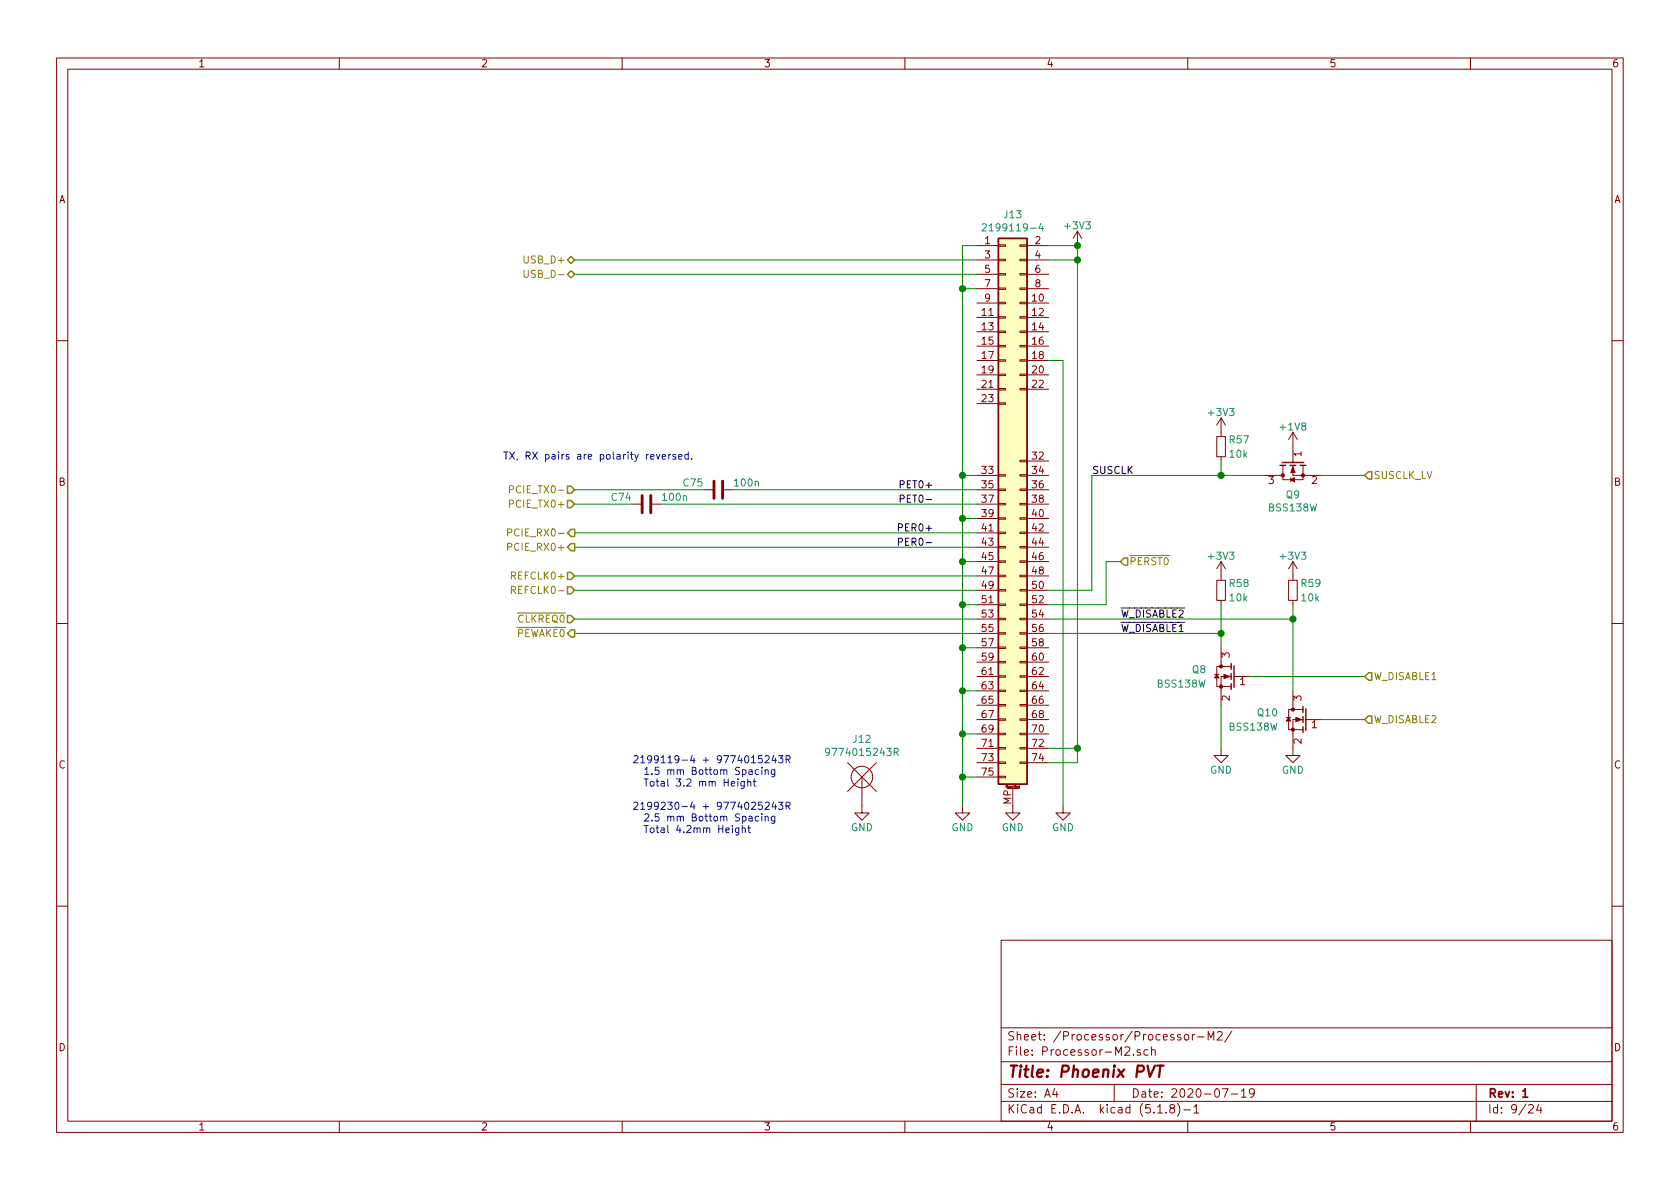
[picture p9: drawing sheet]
<svg xmlns="http://www.w3.org/2000/svg" width="297mm" height="210mm" viewBox="0 0 297 210" stroke-linecap="round" stroke-linejoin="round" font-family="sans-serif">
<g fill="none" stroke="#840000" stroke-width=".18">
<path d="M10 10.3h277v189.9h-277zM12 12.2h273v186.1h-273zM60 10.3v1.9M110 10.3v1.9M160 10.3v1.9M210 10.3v1.9M260 10.3v1.9M172.7 43.4h3.8M172.7 53.6h3.8M172.7 56.1h3.8M172.7 58.7h3.8M172.7 46h3.8"/>
<path d="M172.7 48.5h3.8M172.7 51h3.8M176.5 58.5h1.3v.3h-1.3zM176.5 56h1.3v.3h-1.3zM176.5 53.5h1.3v.2h-1.3zM176.5 50.9h1.3v.3h-1.3zM176.5 48.4h1.3v.2h-1.3zM176.5 45.8h1.3v.3h-1.3zM176.5 43.3h1.3v.3h-1.3zM180.3 58.5h1.3v.3h-1.3zM180.3 56h1.3v.3h-1.3zM180.3 53.5h1.3v.2h-1.3z"/>
<path d="M180.3 50.9h1.3v.3h-1.3zM180.3 48.4h1.3v.2h-1.3zM180.3 45.8h1.3v.3h-1.3zM180.3 43.3h1.3v.3h-1.3zM181.6 43.4h3.8M181.6 53.6h3.8M181.6 56.1h3.8M181.6 58.7h3.8M181.6 46h3.8M181.6 48.5h3.8M181.6 51h3.8M190.5 40.9l-.8 1.3"/>
<path d="M190.5 40.9v2.5M190.5 40.9l.8 1.3M10 60.2h2M172.7 61.2h3.8M172.7 63.7h3.8M172.7 66.3h3.8M172.7 68.8h3.8M172.7 71.4h3.8M176.5 71.2h1.3v.3h-1.3zM176.5 68.7h1.3v.3h-1.3zM176.5 66.2h1.3v.2h-1.3zM176.5 63.6h1.3v.3h-1.3z"/>
<path d="M176.5 61.1h1.3v.2h-1.3zM180.3 68.7h1.3v.3h-1.3zM180.3 66.2h1.3v.2h-1.3zM180.3 63.6h1.3v.3h-1.3zM180.3 61.1h1.3v.2h-1.3zM181.6 61.2h3.8M181.6 63.7h3.8M181.6 66.3h3.8M181.6 68.8h3.8M215.1 77.2h1.6v3.6h-1.6zM215.9 73.9v3.3M215.9 73.9l-.8 1.3"/>
<path d="M215.9 73.9l.8 1.3M228.6 76.4v5.4M228.6 76.4l-.8 1.3M228.6 76.4l.8 1.3M285 60.2h2M111.8 89.1h1.7M115.1 89.1h1.7M124.5 86.6h1.7M127.8 86.6h1.7M172.7 84.1h3.8M172.7 86.6h3.8M172.7 89.1h3.8"/>
<path d="M172.7 91.7h3.8M172.7 94.2h3.8M172.7 96.8h3.8M172.7 99.3h3.8M176.5 99.2h1.3v.2h-1.3zM176.5 96.6h1.3v.3h-1.3zM176.5 94.1h1.3v.3h-1.3zM176.5 91.6h1.3v.2h-1.3zM176.5 89h1.3v.3h-1.3zM176.5 86.5h1.3v.2h-1.3zM176.5 83.9h1.3v.3h-1.3zM180.3 99.2h1.3v.2h-1.3z"/>
<path d="M180.3 96.6h1.3v.3h-1.3zM180.3 94.1h1.3v.3h-1.3zM180.3 91.6h1.3v.2h-1.3zM180.3 89h1.3v.3h-1.3zM180.3 86.5h1.3v.2h-1.3zM180.3 83.9h1.3v.3h-1.3zM180.3 81.4h1.3v.3h-1.3zM181.6 81.5h3.8M181.6 84.1h3.8M181.6 86.6h3.8M181.6 89.1h3.8M181.6 91.7h3.8"/>
<path d="M181.6 94.2h3.8M181.6 96.8h3.8M181.6 99.3h3.8M215.9 80.8v.7M215.9 99.3v3.3M215.9 99.3l-.8 1.3M215.9 99.3l.8 1.3M223.5 84.1h3.3M226.8 82.3v1.8M228.2 84.4v.8M228.6 82.3v1.8h5.1M228.6 99.3l-.8 1.3"/>
<path d="M228.6 99.3v3.3M228.6 99.3l.8 1.3M230.4 82.3v2.5h-3.6v-.7M10 110.3h2M172.7 119.6h3.8M172.7 101.8h3.8M172.7 104.4h3.8M172.7 106.9h3.8M172.7 109.5h3.8M172.7 112h3.8M172.7 114.5h3.8M172.7 117.1h3.8"/>
<path d="M176.5 119.5h1.3v.3h-1.3zM176.5 117h1.3v.2h-1.3zM176.5 114.4h1.3v.3h-1.3zM176.5 111.9h1.3v.2h-1.3zM176.5 109.3h1.3v.3h-1.3zM176.5 106.8h1.3v.3h-1.3zM176.5 104.3h1.3v.2h-1.3zM176.5 101.7h1.3v.3h-1.3zM180.3 119.5h1.3v.3h-1.3zM180.3 117h1.3v.2h-1.3zM180.3 114.4h1.3v.3h-1.3zM180.3 111.9h1.3v.2h-1.3z"/>
<path d="M180.3 109.3h1.3v.3h-1.3zM180.3 106.8h1.3v.3h-1.3zM180.3 104.3h1.3v.2h-1.3zM180.3 101.7h1.3v.3h-1.3zM181.6 119.6h3.8M181.6 101.8h3.8M181.6 104.4h3.8M181.6 106.9h3.8M181.6 109.5h3.8M181.6 112h3.8M181.6 114.5h3.8M181.6 117.1h3.8"/>
<path d="M214.8 119.2h.7M215.1 102.6h1.6v3.6h-1.6zM215.9 117.9h-.8v3.5h2.6M215.9 117.9h1.8M215.9 106.2v.7M215.9 114.5v3.4M217.7 119.6h-1.8v5.1M218.2 119.6h2.8M227.8 102.6h1.6v3.6h-1.6zM228.6 106.2v.7M285 110.3h2M149.9 134.9l5 5"/>
<path d="M152.4 137.4v6.4h1.3l-1.3 1.2-1.3-1.2h1.3M154.9 134.9l-5 5M172.7 122.2h3.8M172.7 124.7h3.8M172.7 127.2h3.8M172.7 129.8h3.8M172.7 132.3h3.8M172.7 134.9h3.8M172.7 137.4h3.8M176.5 137.3h1.3v.2h-1.3zM176.5 134.7h1.3v.3h-1.3zM176.5 132.2h1.3v.3h-1.3z"/>
<path d="M176.5 129.7h1.3v.2h-1.3zM176.5 127.1h1.3v.3h-1.3zM176.5 124.6h1.3v.2h-1.3zM176.5 122h1.3v.3h-1.3zM178.1 139.4h2M179.1 139.4v4.4h1.2l-1.2 1.2-1.3-1.2h1.3M180.2 139.3l-.1-.1v-.2h.1v.4h-.1M180.3 134.7h1.3v.3h-1.3zM180.3 132.2h1.3v.3h-1.3zM180.3 129.7h1.3v.2h-1.3zM180.3 127.1h1.3v.3h-1.3zM180.3 124.6h1.3v.2h-1.3z"/>
<path d="M180.3 122h1.3v.3h-1.3zM181.6 122.2h3.8M181.6 124.7h3.8M181.6 127.2h3.8M181.6 129.8h3.8M181.6 132.3h3.8M181.6 134.9h3.8M215.9 132.3v1.3h1.3l-1.3 1.3-1.3-1.3h1.3M227.5 126.9h.7M228.6 125.5h-.8v3.5h2.6M228.6 122.2v3.3M228.6 125.5h1.8"/>
<path d="M230.4 127.2h-1.8v6.4h1.3l-1.3 1.3-1.3-1.3h1.3M230.9 127.2h2.8M170.2 142.5v1.3h1.2l-1.2 1.2-1.3-1.2h1.3M188 142.5v1.3h1.2l-1.2 1.2-1.3-1.2h1.3M10 160.2h2M177 166.3h108v32h-108zM285 160.2h2M60 198.3v1.9M110 198.3v1.9M160 198.3v1.9M177 194.8h108M177 191.8h108"/>
<path d="M177 187.8h108M177 181.8h108M186.5 192.5l-.4 1h1M186.8 193v1M197 191.8v3M200.4 186.5v.1M201.6 185.7a.37 .37 0 0 0-.6 .1l.1 .2 .5 .2 .1 .1-.2 .3-.5-.1M203 185.7l-.5-.1-.2 .3v.6l.2 .1 .5-.1M203.6 185.7h.1a.37 .37 0 0 1 .6 .1v.8M203.6 185.1v1.5M204.7 196.8h.8M206.2 196.7v.1"/>
<path d="M207.1 196l-.3-.3 .2-.3a.48 .48 0 0 1 .6 .1l-.1 .4a.52 .52 0 0 0-.6 .2 .52 .52 0 0 0 .1 .6l.4 .1 .2-.1 .1-.4-.3-.3M208.2 195.1a1.71 1.71 0 0 1 0 2.3M209.3 196.3h1.2M209.5 183.1l.2-.2 .4 .2v.7l-.2 .1-.4-.1zM210 198.3v1.9M210.8 182.9v1M211.1 195.8l.4-.5v1.5M211.1 196.8h.9M211.3 182.9l-.5 .3M211.8 183.4h1.1M213.6 183.9v-1.5l.5 1.1 .5-1.1v1.5M215.2 182.6l.3-.2h.3l.3 .4-.9 1.1h.9"/>
<path d="M216.1 192.5h1l-.6 1.5M217.7 193.5h1.1M217.8 182.3l-1.3 2M219.5 193l.4-.5v1.5M219.5 194h.8M221.8 193.2l-.3 .3h-.3l-.3-.3v-.4l.2-.2 .4-.1 .2 .2a1.13 1.13 0 0 1-.2 1.2l-.4 .1M260 198.3v1.9M261 191.8v6.5M270.3 195.5l.2-.2h.3l.3 .5-.9 1h.9M272.1 195.2l-.4 1.1h.9M272.4 195.8v1"/>
<circle cx="152.4" cy="137.4" r="1.9"/>
</g>
<path d="M269.2 193l.5-.5v1.5M269.2 194h.9" fill="none" stroke="#840000" stroke-width=".3"/>
<path d="M202.9 188.4l.4 2 .9-2M204.6 188.4h1.1M205.2 188.4l-.3 2" fill="none" stroke="#840000" stroke-width=".41"/>
<g fill="#840000" stroke="#840000" stroke-width=".18">
<path d="M216.4 119.2l1 .4-1 .4z"/>
<path d="M215.1 119.2l.4 .7h-.7z"/>
<path d="M228.6 82.5l.4 1.1h-.8z"/>
<path d="M228.2 84.8l.7-.4v.8z"/>
<path d="M229.1 126.9l1 .3-1 .4z"/>
<path d="M227.8 126.9l.4 .6h-.7z"/>
<circle cx="215.9" cy="121.4" r=".28"/>
<circle cx="215.9" cy="117.9" r=".28"/>
<circle cx="230.4" cy="84.1" r=".28"/>
<circle cx="226.8" cy="84.1" r=".28"/>
<circle cx="228.6" cy="129" r=".28"/>
<circle cx="228.6" cy="125.5" r=".28"/>
</g>
<g fill="none" stroke="#840000" stroke-width=".25">
<path d="M176.5 42.2h5.1v96.5h-5.1zM226.3 82.3h1M226.7 81.8h3.8M228.1 82.3h1M229.9 82.3h1M217.7 117.3v1.1M217.7 119.1v1M218.2 117.7v3.8M217.7 120.9v1M230.4 125v1M230.4 126.7v1.1M230.4 128.5v1"/>
<path d="M230.9 125.3v3.9"/>
</g>
<path d="M176.5 42.2h5.1v96.5h-5.1z" fill="#ffffc2" stroke="#ffffc2" stroke-width=".18"/>
<path d="M173.7 39.7l.5-.1 .2 .3-.1 .2-.7 .7h.8M184 39.5l-.3 .9h.8M184.3 40v.8M146.7 132.9l-.3 .2h-.2l-.3-.2 .1-.4 .2-.2 .4 .2a.84 .84 0 0 1-.3 1.1h-.2M158.1 133l.7-.1v-.4l-.2-.2h-.5v1.3M158.4 133l.4 .6" fill="none" stroke="#008484" stroke-width=".18"/>
<path d="M113.5 87.6v3.1M115.1 87.6v3.1M126.2 85.1v3M127.8 85.1v3" fill="none" stroke="#840000" stroke-width=".51"/>
<g fill="none" stroke="#008400" stroke-width=".18">
<path d="M101.6 46h71.1M101.6 48.5h71.1M170.2 51h2.5M172.7 43.4h-2.5v99.1M185.4 43.4h5.1v91.5h-5.1M185.4 46h5.1M185.4 63.7h2.6v78.8M101.6 86.6h22.9M101.6 89.1h10.2M101.6 96.8h71.1M101.6 94.2h71.1M116.8 89.1h55.9"/>
<path d="M129.5 86.6h43.2M170.2 99.3h2.5M170.2 84.1h2.5M170.2 91.7h2.5M198.1 99.3h-2.5v7.6h-10.2M215.9 81.5v2.6M223.5 84.1h-30.5v20.3h-7.6M233.7 84.1h7.6M101.6 109.5h71.1M101.6 112h71.1M101.6 104.4h71.1M101.6 101.8h71.1"/>
<path d="M170.2 106.9h2.5M170.2 114.5h2.5M185.4 109.5h43.2M185.4 112h30.5M215.9 106.9v7.6M221 119.6h20.3M228.6 106.9v15.3M170.2 122.2h2.5M170.2 129.8h2.5M170.2 137.4h2.5M185.4 132.3h5.1M215.9 124.7v7.6"/>
<path d="M233.7 127.2h7.6"/>
</g>
<g fill="none" stroke="#848400" stroke-width=".25">
<path d="M100.3 46l.7-.7 .6 .7-.6 .6zM100.3 48.5l.7-.6 .6 .6-.6 .6zM100.3 88.5h.7l.6 .6-.6 .7h-.7zM100.3 86h.7l.6 .6-.6 .6h-.7zM100.3 94.2l.7-.6h.6v1.3h-.6zM101 96.1h.6v1.3h-.6l-.7-.6zM198.8 98.7h.6v1.2h-.6l-.7-.6zM241.9 83.4h.7v1.3h-.7l-.6-.6zM100.3 101.2h.7l.6 .6-.6 .7h-.7zM100.3 103.8h.7l.6 .6-.6 .6h-.7zM100.3 108.8h.7l.6 .7-.6 .6h-.7zM101 111.4h.6v1.2h-.6l-.7-.6z"/>
<path d="M241.9 119h.7v1.3h-.7l-.6-.7zM241.9 126.6h.7v1.3h-.7l-.6-.7z"/>
</g>
<path d="M92.7 47.8v1l.2 .3 .4-.1 .1-.2v-1M89.8 96.7h.6l.1-.2-.1-.3-.2-.1h-.4v1.2M89.8 94.2l.6-.1 .1-.2-.1-.3-.2-.1h-.4v1.3M90.1 89.1l.6-.1 .1-.1-.1-.3-.1-.2h-.5v1.3M90.1 86.6l.6-.1 .1-.2-.1-.3-.1-.1h-.5v1.3M90.4 104.3l.7-.1v-.4l-.7-.1v1.2M90.7 104.3l.5 .6" fill="none" stroke="#848400" stroke-width=".18"/>
<path d="M158.9 93.3l.6-.1v-.4l-.2-.2h-.4v1.3M158.9 95.8l.6-.1v-.4l-.2-.1h-.4v1.2M159.2 85.7l.6-.1v-.5l-.2-.1h-.4v1.3M159.2 88.2l.6-.1v-.4l-.2-.2h-.4v1.3" fill="none" stroke="#000" stroke-width=".18"/>
<g fill="none" stroke="#0000c2" stroke-width=".18">
<path d="M121.7 79.9v1.3M116.1 80.4l.3 .8 .3-.8M117.1 80.8l.6-.1-.1-.3h-.3l-.2 .1v.6h.5M118.2 80.4v.8M118.6 80.4l-.4 .2M119.5 80.4h-.3l-.3 .1 .1 .2 .5 .1v.3h-.6M120 80.8l.6-.1-.1-.3h-.3l-.2 .1v.6h.5M121.7 80.4h-.4l-.2 .2 .1 .5h.5M122.3 81.1v.1M129.3 138.6l.6-.1-.1-.3h-.3l-.2 .1 .1 .7h.4M130.5 138.2v.8M131.6 138.2l-.1 1.1-.1 .1h-.3"/>
<path d="M131.6 138.2h-.4l-.2 .2 .1 .6h.5M132.2 138.3l.2-.1h.3v.8M132.2 137.7v1.3M132.4 136.2h.5l.1 .8M133 136.4l-.4 .1-.2 .1v.3h.6M133.2 138.2h.5M133.3 137.7v1.1l.4 .2M134.1 136.2l-.3-.1-.3 .2 .2 .6h.4M134.7 135.7v.1M134.7 136.1v.9M134.7 133.6h-.6v.6l.2-.1 .4 .1v.6l-.1 .1-.5-.1M135.3 133.8l.5-.2 .2 .2v.2v.2l-.8 .7h.8"/>
<path d="M135.3 136.2l.2-.1 .3 .1v.8M135.3 136.1v.9M136.8 133.6l-.3 .9h.8M137 136.1l-.1 1.2-.2 .1-.3-.1M137 136.2l-.4-.1-.2 .2 .1 .6h.5M137.1 134.1v.8M137.6 133.6h.8l-.4 .5 .4 .1v.6l-.2 .1-.6-.1M139 134.3l.6-.1v-.4l-.1-.2h-.5v1.3M139.3 134.3l.4 .6M128.3 146.8l.6-.1v-.2l-.4-.1-.2 .2 .1 .6h.5M129.5 146.4v.8M130.6 146.4v1.1l-.2 .2-.3-.1"/>
<path d="M130.6 146.5l-.3-.1-.3 .2 .1 .6h.5M131.2 146.5l.2-.1 .3 .1 .1 .7M131.2 146v1.2M132.2 146.4h.5M132.4 146v1.1l.3 .1M132.4 144.4h.5l.1 .8M133 144.6l-.4 .1-.2 .2v.2h.6M134.1 144.4l-.3-.1-.3 .3 .2 .5h.4M134.7 143.9v.1M134.7 144.3v.9M134.7 141.9h-.6v.6l.2-.2 .4 .1v.6l-.1 .1-.5-.1M135.3 142l.5-.1 .2 .1v.2v.2l-.8 .7h.8"/>
<path d="M135.3 144.5l.2-.2 .3 .1v.8M135.3 144.3v.9M136.8 141.8l-.3 .9h.8M137 144.3l-.1 1.2-.2 .1-.3-.1M137 144.4l-.4-.1-.2 .3 .1 .5h.5M137.1 142.3v.8M137.6 141.9h.8l-.4 .4 .4 .2v.5l-.2 .1-.6-.1M139 142.5l.6-.1v-.4l-.1-.1h-.5v1.2M139.3 142.5l.4 .6"/>
</g>
<g fill="#008400" stroke="#008400" stroke-width=".25">
<circle cx="170.2" cy="51" r=".51"/>
<circle cx="170.2" cy="84.1" r=".51"/>
<circle cx="170.2" cy="91.7" r=".51"/>
<circle cx="170.2" cy="99.3" r=".51"/>
<circle cx="170.2" cy="106.9" r=".51"/>
<circle cx="170.2" cy="114.5" r=".51"/>
<circle cx="170.2" cy="122.2" r=".51"/>
<circle cx="170.2" cy="129.8" r=".51"/>
<circle cx="170.2" cy="137.4" r=".51"/>
<circle cx="190.5" cy="132.3" r=".51"/>
<circle cx="190.5" cy="46" r=".51"/>
<circle cx="215.9" cy="84.1" r=".51"/>
<circle cx="190.5" cy="43.4" r=".51"/>
<circle cx="215.9" cy="112" r=".51"/>
<circle cx="228.6" cy="109.5" r=".51"/>
</g>
<text font-size="2.8" fill="#840000" x="178" y="190.5">Title: Phoenix PVT</text>
<g font-size="2.1" fill="#840000">
<text x="178" y="184">Sheet: /Processor/Processor-M2/</text>
<text x="178" y="186.7">File: Processor-M2.sch</text>
<text x="178" y="196.9">KiCad E.D.A. kicad (5.1.8)-1</text>
<text x="178" y="194.1">Size: A4</text>
<text x="200" y="194.1">Date: 2020-07-19</text>
<text x="263" y="194.1">Rev: 1</text>
<text x="263" y="196.9">Id: 9/24</text>
</g>
<g font-size="1.8" fill="#840000">
<text x="35" y="11.9">1</text>
<text x="85" y="11.9">2</text>
<text x="135" y="11.9">3</text>
<text x="185" y="11.9">4</text>
<text x="235" y="11.9">5</text>
<text x="285" y="11.9">6</text>
<text x="10.4" y="35.9">A</text>
<text x="285.4" y="35.9">A</text>
<text x="174.1" y="43.2">1</text>
<text x="174.1" y="45.7">3</text>
<text x="183" y="43.2">2</text>
<text x="183" y="45.7">4</text>
<text x="174.1" y="48.3">5</text>
<text x="174.1" y="50.8">7</text>
<text x="174.1" y="53.3">9</text>
<text x="182.5" y="53.3">10</text>
<text x="183" y="48.3">6</text>
<text x="183" y="50.8">8</text>
<text x="173.7" y="55.9">11</text>
<text x="173.7" y="58.4">13</text>
<text x="182.5" y="55.9">12</text>
<text x="182.5" y="58.4">14</text>
<text x="173.7" y="61">15</text>
<text x="173.7" y="63.5">17</text>
<text x="182.5" y="61">16</text>
<text x="182.5" y="63.5">18</text>
<text x="173.7" y="66">19</text>
<text x="173.7" y="68.6">21</text>
<text x="173.7" y="71.1">23</text>
<text x="182.5" y="66">20</text>
<text x="182.5" y="68.6">22</text>
<text x="173.7" y="83.8">33</text>
<text x="182.5" y="81.3">32</text>
<text x="182.5" y="83.8">34</text>
<text x="230.1" y="80.7" transform="rotate(-90 230.1 80.7)">1</text>
<text x="10.4" y="85.9">B</text>
<text x="173.7" y="86.4">35</text>
<text x="173.7" y="88.9">37</text>
<text x="182.5" y="86.4">36</text>
<text x="182.5" y="88.9">38</text>
<text x="224.3" y="85.6">3</text>
<text x="231.9" y="85.6">2</text>
<text x="285.4" y="85.9">B</text>
<text x="173.7" y="91.4">39</text>
<text x="173.7" y="94">41</text>
<text x="182.5" y="91.4">40</text>
<text x="182.5" y="94">42</text>
<text x="173.7" y="96.5">43</text>
<text x="173.7" y="99.1">45</text>
<text x="173.7" y="101.6">47</text>
<text x="182.5" y="96.5">44</text>
<text x="182.5" y="99.1">46</text>
<text x="182.5" y="101.6">48</text>
<text x="173.7" y="104.1">49</text>
<text x="173.7" y="106.7">51</text>
<text x="182.5" y="104.1">50</text>
<text x="182.5" y="106.7">52</text>
<text x="173.7" y="109.2">53</text>
<text x="173.7" y="111.8">55</text>
<text x="182.5" y="109.2">54</text>
<text x="182.5" y="111.8">56</text>
<text x="173.7" y="114.3">57</text>
<text x="173.7" y="116.8">59</text>
<text x="173.7" y="119.4">61</text>
<text x="182.5" y="114.3">58</text>
<text x="182.5" y="116.8">60</text>
<text x="182.5" y="119.4">62</text>
<text x="217.4" y="116.3" transform="rotate(-90 217.4 116.3)">3</text>
<text x="173.7" y="121.9">63</text>
<text x="173.7" y="124.5">65</text>
<text x="182.5" y="121.9">64</text>
<text x="182.5" y="124.5">66</text>
<text x="217.4" y="123.9" transform="rotate(-90 217.4 123.9)">2</text>
<text x="219.2" y="121.2">1</text>
<text x="230.1" y="123.9" transform="rotate(-90 230.1 123.9)">3</text>
<text x="173.7" y="127">67</text>
<text x="173.7" y="129.5">69</text>
<text x="182.5" y="127">68</text>
<text x="182.5" y="129.5">70</text>
<text x="230.1" y="131.5" transform="rotate(-90 230.1 131.5)">2</text>
<text x="231.9" y="128.8">1</text>
<text x="10.4" y="135.9">C</text>
<text x="173.7" y="132.1">71</text>
<text x="173.7" y="134.6">73</text>
<text x="173.7" y="137.2">75</text>
<text x="182.5" y="132.1">72</text>
<text x="182.5" y="134.6">74</text>
<text x="285.4" y="135.9">C</text>
<text x="178.8" y="142.3" transform="rotate(-90 178.8 142.3)">MP</text>
<text x="10.4" y="185.9">D</text>
<text x="285.4" y="185.9">D</text>
<text x="35" y="199.9">1</text>
<text x="85" y="199.9">2</text>
<text x="135" y="199.9">3</text>
<text x="185" y="199.9">4</text>
<text x="235" y="199.9">5</text>
<text x="285" y="199.9">6</text>
</g>
<g font-size="1.8" fill="#008484">
<text x="174.9" y="40.9">2199119-4</text>
<text x="177.6" y="38.6">J13</text>
<text x="188.4" y="40.6">+3V3</text>
<text x="213.8" y="73.6">+3V3</text>
<text x="226.5" y="76.1">+1V8</text>
<text x="217.4" y="78.4">R57</text>
<text x="217.5" y="80.9">10k</text>
<text x="108.2" y="88.6">C74</text>
<text x="117.3" y="88.6">100n</text>
<text x="120.9" y="86">C75</text>
<text x="130" y="86">100n</text>
<text x="227.4" y="88.1">Q9</text>
<text x="224.5" y="90.4">BSS138W</text>
<text x="213.8" y="99">+3V3</text>
<text x="226.5" y="99">+3V3</text>
<text x="217.4" y="103.8">R58</text>
<text x="217.5" y="106.3">10k</text>
<text x="230.1" y="103.8">R59</text>
<text x="230.2" y="106.3">10k</text>
<text x="210.8" y="119">Q8</text>
<text x="204.8" y="121.6">BSS138W</text>
<text x="150.9" y="131.4">J12</text>
<text x="217.5" y="129.2">BSS138W</text>
<text x="222.4" y="126.7">Q10</text>
<text x="146.9" y="133.7">9774015243R</text>
<text x="213.9" y="136.8">GND</text>
<text x="226.6" y="136.8">GND</text>
<text x="150.4" y="147">GND</text>
<text x="168.2" y="147">GND</text>
<text x="177.1" y="147">GND</text>
<text x="186" y="147">GND</text>
</g>
<g font-size="1.8" fill="#848400">
<text x="93" y="46.6">USB_D+</text>
<text x="93.5" y="49.1">USB_D-</text>
<text x="90.7" y="89.8">PCIE_TX0+</text>
<text x="91.1" y="87.2">PCIE_TX0-</text>
<text x="242.8" y="84.7">SUSCLK_LV</text>
<text x="90.9" y="94.9">PCIE_RX0-</text>
<text x="90.5" y="97.4">PCIE_RX0+</text>
<text x="199.6" y="99.9">PERST0</text>
<text x="90.9" y="102.5">REFCLK0+</text>
<text x="91.3" y="105">REFCLK0-</text>
<text x="91.3" y="112.6">PEWAKE0</text>
<text x="91.6" y="110.1">CLKREQ0</text>
<text x="242.8" y="120.3">W_DISABLE1</text>
<text x="242.8" y="127.9">W_DISABLE2</text>
</g>
<g font-size="1.8" fill="#0000c2">
<text x="88.9" y="81.3">TX, RX pairs are polarity reversed.</text>
<text x="111.8" y="135">2199119-4 + 9774015243R</text>
<text x="112.7" y="137">1.5 mm Bottom Spacing</text>
<text x="111.8" y="143.2">2199230-4 + 9774025243R</text>
<text x="112.7" y="139.1">Total 3.2 mm Height</text>
<text x="112.7" y="145.3">2.5 mm Bottom Spacing</text>
<text x="112.7" y="147.3">Total 4.2mm Height</text>
</g>
<g font-size="1.8">
<text x="193" y="83.8">SUSCLK</text>
<text x="159.6" y="86.4">PET0+</text>
<text x="160.1" y="88.9">PET0-</text>
<text x="159.4" y="94">PER0+</text>
<text x="159.9" y="96.5">PER0-</text>
<text x="198.1" y="109.2">W_DISABLE2</text>
<text x="198.1" y="111.8">W_DISABLE1</text>
</g>
<text font-size=".5" fill="#840000" x="177.9" y="139.3">Mounting</text>
</svg>
